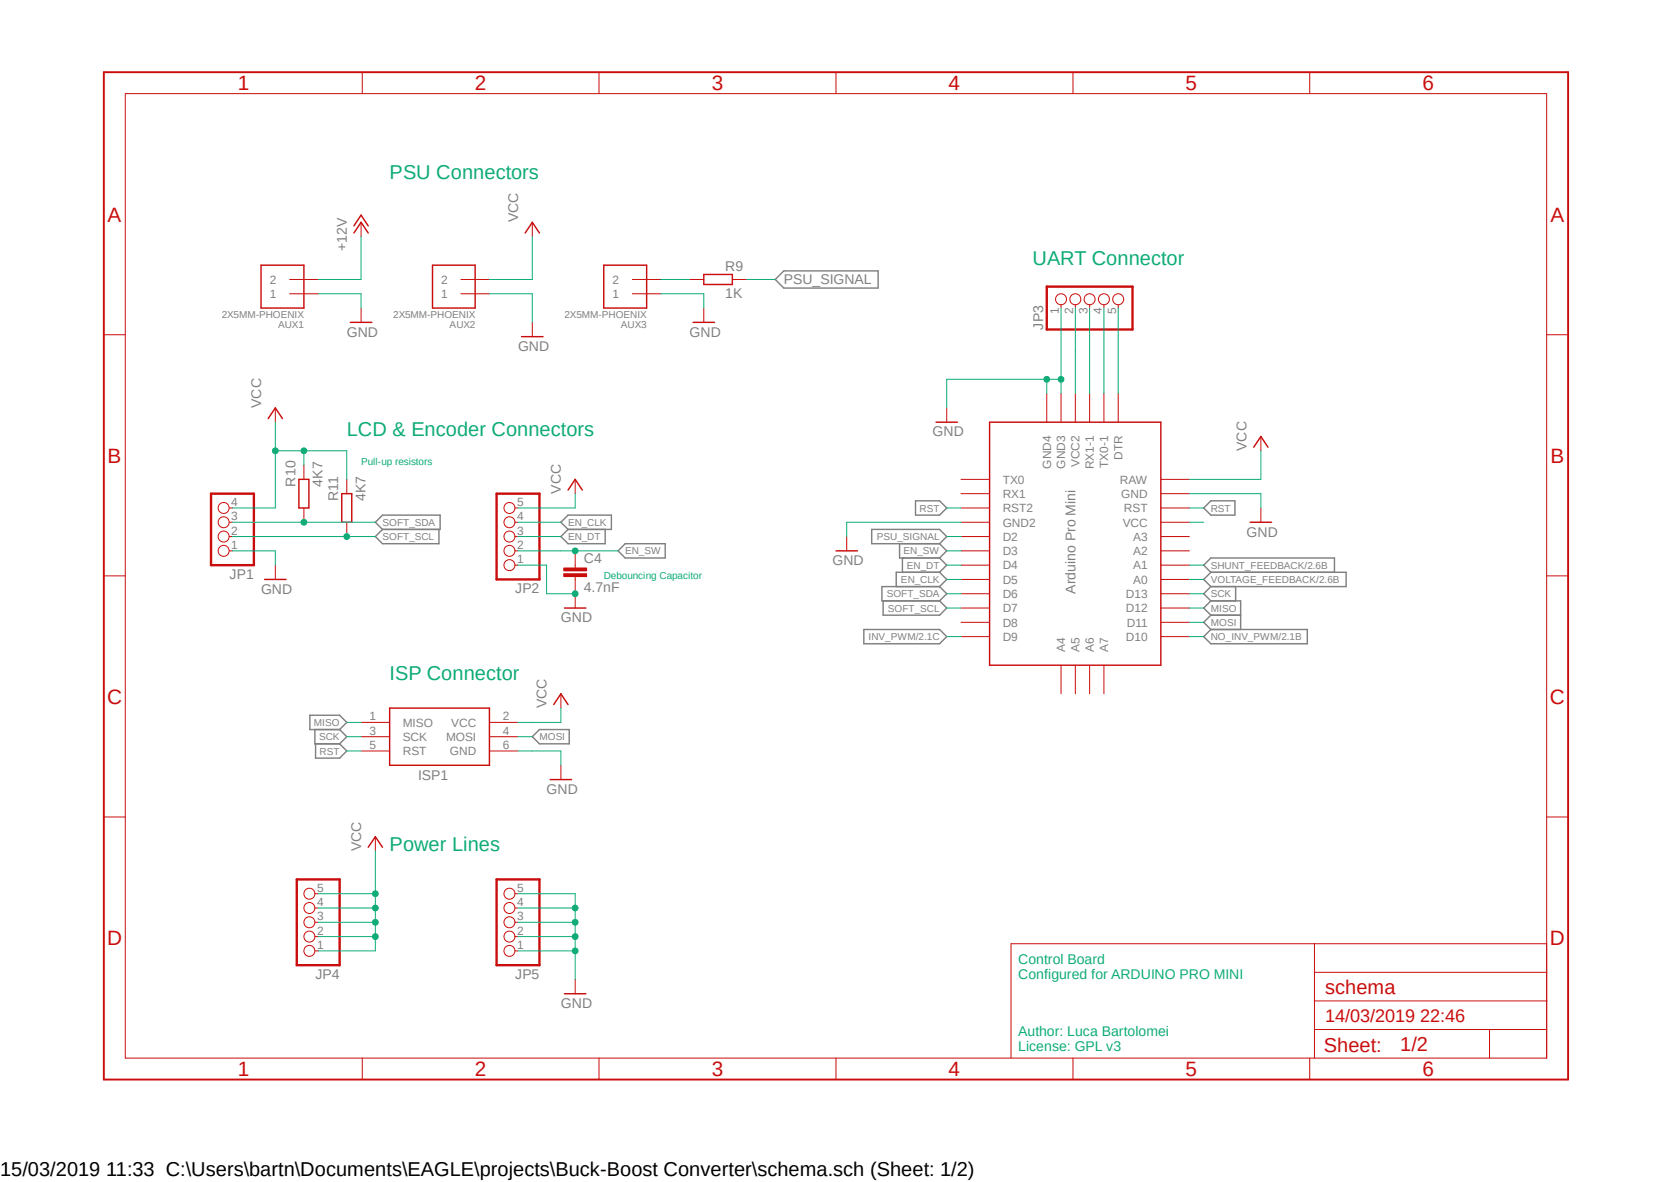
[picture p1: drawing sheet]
<svg xmlns="http://www.w3.org/2000/svg" width="297mm" height="210mm" viewBox="0 0 297 210" stroke-linecap="round" stroke-linejoin="round" font-family="sans-serif">
<path d="M17.9 12.5l261.2 179.9M279.1 12.5l-261.2 179.9" fill="none" stroke="#fff" stroke-width=".18"/>
<g fill="none" stroke="#808080" stroke-width=".25">
<path d="M137.8 49.7l1.5-1.6h16.8v3.1h-16.8zM66.7 92.8l1.3-1.3h10.2v2.6h-10.2zM68 94.1l-1.3 1.2 1.3 1.3h10v-2.5M99.7 92.8l1.3-1.3h7.7v2.6h-7.7zM101 94.1l-1.3 1.2 1.3 1.3h6.6v-2.5M111.1 96.6h7.1v2.5h-7.1l-1.2-1.2zM154.9 94.1h12.1l1.3 1.2-1.3 1.3h-12.1zM159.9 96.6v2.5h7.1M160.4 99.1v2.6M162.7 89h4.3l1.3 1.3-1.3 1.2h-4.3zM167 96.6l1.3 1.3-1.3 1.2M167 99.1l1.3 1.3-1.3 1.3"/>
<path d="M214 90.3l1.2-1.3h4.3v2.5h-4.3zM153.5 111.8h13.5l1.3 1.3-1.3 1.3h-13.5zM157 106.8v2.5h10l1.3-1.3-1.3-1.2M167 104.2l1.3 1.3-1.3 1.3M167 104.2h-10.2v2.6h10.2M167 101.7h-7.7v2.5M167 101.7l1.3 1.3-1.3 1.2M215.2 106.8h5.3v5M215.2 101.7h24.1v2.5h-24.1M215.2 104.2l-1.2 1.3 1.2 1.3M215.2 106.8l-1.2 1.2 1.2 1.3M215.2 109.3h5.3"/>
<path d="M215.2 109.3l-1.2 1.3 1.2 1.2M215.2 111.8h17.2v2.6h-17.2l-1.2-1.3zM215.2 101.7l-1.2-1.3 1.2-1.3h22v2.6M215.2 101.7l-1.2 1.3 1.2 1.2M219.6 104.2v2.6M55.1 127.1h5.3l1.2 1.3-1.2 1.2h-5.3zM56 129.6v2.6h4.4M56.1 132.2v2.5h4.3l1.2-1.3-1.2-1.2M60.4 129.6l1.2 1.3-1.2 1.3M94.6 130.9l1.3-1.3h5.3v2.6h-5.3z"/>
</g>
<g fill="none" stroke="#c90d0c" stroke-width=".25">
<path d="M46.4 47.1h7.6v7.6h-7.6zM62.3 57.3h3.8M62.9 41.4l1.3-1.9 1.2 1.9M62.9 40.1l1.3-1.9 1.2 1.9M76.9 47.1h7.6v7.6h-7.6zM92.7 59.8h3.8M107.3 47.1h7.6v7.6h-7.6zM123.2 57.3h3.8M125.1 48.8h5.1v1.7h-5.1zM47.7 74.4l1.2-1.9 1.3 1.9M166.4 75h3.8M175.9 75h30.4v43.2h-30.4z"/>
<path d="M222.8 79.5l1.3-1.9 1.3 1.9M101 87.1l1.2-1.9 1.3 1.9M148.6 97.9h3.8M222.2 92.8h3.8M47 103h3.8M100.3 108h3.8M69.3 125.8h17.7v10.2h-17.7zM97.8 138.5h3.8M98.4 125.2l1.3-1.9 1.3 1.9"/>
</g>
<g fill="none" stroke="#c90d0c" stroke-width=".18">
<path d="M22.3 16.6h252.6v171.4h-252.6zM64.4 12.8v3.8M106.5 12.8v3.8M148.6 12.8v3.8M190.7 12.8v3.8M232.8 12.8v3.8M64.2 39.5v2.5M18.5 59.5h3.8M51.5 52.2h5.1M51.5 49.7h5.1M64.2 54.7v2.6M81.9 52.2h5.1"/>
<path d="M81.9 49.7h5.1M94.6 57.3v2.5M112.4 52.2h5.1M112.4 49.7h5.1M122.6 49.7h2.5M125.1 54.7v2.6M130.2 49.7h2.5M188.6 54.1v.6M191.1 54.1v.6M193.7 54.1v.6M196.2 54.1v.6M198.8 54.1v.6"/>
<path d="M274.9 59.5h3.8M48.9 72.5v2.5M168.3 72.5v2.5M186.1 69.9v5.1M188.6 69.9v5.1M191.1 69.9v5.1M193.7 69.9v5.1M196.2 69.9v5.1M198.8 69.9v5.1M224.1 77.6v2.5M40.8 90.3h.5M40.8 92.8h.5"/>
<path d="M40.8 95.3h.5M40.8 97.9h.5M91.5 90.3h.6M91.5 92.8h.6M91.5 95.3h.6M91.5 97.9h.6M102.2 85.2v2.5M150.5 95.3v2.6M170.8 85.2h5.1M170.8 87.7h5.1M170.8 90.3h5.1M170.8 92.8h5.1"/>
<path d="M170.8 95.3h5.1M170.8 97.9h5.1M206.3 85.2h5.1M206.3 87.7h5.1M206.3 90.3h5.1M206.3 92.8h5.1M206.3 95.3h5.1M206.3 97.9h5.1M224.1 90.3v2.5M18.5 102.3h3.8M48.9 100.4v2.6M91.5 100.4h.6"/>
<path d="M102.2 100.4v.5M102.2 102.4v.6M102.2 105.5v2.5M170.8 100.4h5.1M170.8 103h5.1M170.8 105.5h5.1M170.8 108h5.1M170.8 110.6h5.1M170.8 113.1h5.1M188.6 118.2v5.1M191.1 118.2v5.1M193.7 118.2v5.1"/>
<path d="M196.2 118.2v5.1M206.3 100.4h5.1M206.3 103h5.1M206.3 105.5h5.1M206.3 108h5.1M206.3 110.6h5.1M206.3 113.1h5.1M274.9 102.3h3.8M64.2 128.4h5.1M64.2 130.9h5.1M64.2 133.4h5.1M87 128.4h5.1"/>
<path d="M87 130.9h5.1M87 133.4h5.1M99.7 123.3v2.5M99.7 136v2.5M18.5 145.2h3.8M274.9 145.2h3.8M233.6 167.7v20.3M233.6 177.8h41.3M233.6 172.8h41.3M274.9 167.7h-95.2v20.3M64.4 188v3.8M106.5 188v3.8"/>
<path d="M148.6 188v3.8M190.7 188v3.8M232.8 188v3.8M233.6 182.9h41.3M264.8 182.9v5.1"/>
<circle cx="188.6" cy="53.2" r=".98"/>
<circle cx="191.1" cy="53.2" r=".98"/>
<circle cx="193.7" cy="53.2" r=".98"/>
<circle cx="196.2" cy="53.2" r=".98"/>
<circle cx="198.8" cy="53.2" r=".98"/>
<circle cx="39.7" cy="90.3" r=".98"/>
<circle cx="39.7" cy="95.3" r=".98"/>
<circle cx="39.7" cy="97.9" r=".98"/>
<circle cx="39.7" cy="92.8" r=".98"/>
<circle cx="90.5" cy="92.8" r=".98"/>
<circle cx="90.5" cy="95.3" r=".98"/>
<circle cx="90.5" cy="90.3" r=".98"/>
<circle cx="90.5" cy="97.9" r=".98"/>
<circle cx="90.5" cy="100.4" r=".98"/>
</g>
<path d="M186.1 50.9h15.2v7.6h-15.2zM37.5 87.7h7.6v12.7h-7.6zM88.3 87.7h7.6v15.3h-7.6z" fill="none" stroke="#c90d0c" stroke-width=".42"/>
<path d="M18.5 12.8h260.2v179h-260.2z" fill="none" stroke="#c90d0c" stroke-width=".34"/>
<path d="M100.2 101.9h4.1v.5h-4.1z" fill-rule="evenodd" fill="#c90d0c"/>
<path d="M100.2 101.9h4.1v.5h-4.1z" fill="none" stroke="#c90d0c" stroke-width=".18"/>
<path d="M100.2 100.9h4.1v.5h-4.1z" fill-rule="evenodd" fill="#c90d0c"/>
<g fill="none" stroke="#c90d0c" stroke-width=".18">
<path d="M94.6 39.5v2.5M54 82.6v2.6M54 90.3v2.5M61.6 85.2v2.5M61.6 92.8v2.5M102.2 97.9v2.5M100.2 100.9h4.1v.5h-4.1zM102.2 103v2.5M56 158.8h.6M66.7 148.7v2.5M91.5 158.8h.6M56 169h.6"/>
<path d="M56 166.4h.6M56 163.9h.6M56 161.3h.6M91.5 169h.6M91.5 166.4h.6M91.5 163.9h.6M91.5 161.3h.6M102.2 174v2.6"/>
<circle cx="55" cy="158.8" r=".98"/>
<circle cx="90.5" cy="158.8" r=".98"/>
<circle cx="55" cy="169" r=".98"/>
<circle cx="55" cy="163.9" r=".98"/>
<circle cx="55" cy="166.4" r=".98"/>
<circle cx="55" cy="161.3" r=".98"/>
<circle cx="90.5" cy="166.4" r=".98"/>
<circle cx="90.5" cy="161.3" r=".98"/>
<circle cx="90.5" cy="169" r=".98"/>
<circle cx="90.5" cy="163.9" r=".98"/>
</g>
<path d="M93.3 41.4l1.3-1.9 1.3 1.9M53.1 85.2h1.8v5.1h-1.8zM60.7 87.7h1.8v5.1h-1.8zM65.4 150.5l1.3-1.8 1.3 1.8M100.3 176.6h3.8" fill="none" stroke="#c90d0c" stroke-width=".25"/>
<path d="M52.7 156.3h7.7v15.2h-7.7zM88.3 156.3h7.6v15.2h-7.6z" fill="none" stroke="#c90d0c" stroke-width=".42"/>
<path d="M56.6 52.2h7.6v2.5M87 52.2h7.6v5.1M117.5 52.2h7.6v2.5M186.1 67.4v2.5M188.6 69.9v-2.5h-20.3v5.1" fill="none" stroke="#0dab76" stroke-width=".18"/>
<circle cx="186.1" cy="67.4" r=".51" fill="#0dab76"/>
<g fill="none" stroke="#0dab76" stroke-width=".18">
<path d="M188.6 54.7v12.7"/>
<circle cx="186.1" cy="67.4" r=".51"/>
</g>
<circle cx="188.6" cy="67.4" r=".51" fill="#0dab76"/>
<g fill="none" stroke="#0dab76" stroke-width=".18">
<path d="M41.3 97.9h7.6v2.5M170.8 92.8h-20.3v2.5M211.4 87.7h12.7v2.6M92.1 100.4h5.1v5.1h5M92.1 133.4h7.6v2.6"/>
<circle cx="188.6" cy="67.4" r=".51"/>
</g>
<circle cx="102.2" cy="105.5" r=".51" fill="#0dab76"/>
<g fill="none" stroke="#0dab76" stroke-width=".18">
<path d="M92.1 158.8h10.1v15.2M92.1 161.3h10.1"/>
<circle cx="102.2" cy="105.5" r=".51"/>
</g>
<circle cx="102.2" cy="161.3" r=".51" fill="#0dab76"/>
<g fill="none" stroke="#0dab76" stroke-width=".18">
<path d="M92.1 163.9h10.1"/>
<circle cx="102.2" cy="161.3" r=".51"/>
</g>
<circle cx="102.2" cy="163.9" r=".51" fill="#0dab76"/>
<g fill="none" stroke="#0dab76" stroke-width=".18">
<path d="M92.1 166.4h10.1"/>
<circle cx="102.2" cy="163.9" r=".51"/>
</g>
<circle cx="102.2" cy="166.4" r=".51" fill="#0dab76"/>
<g fill="none" stroke="#0dab76" stroke-width=".18">
<path d="M92.1 169h10.1"/>
<circle cx="102.2" cy="166.4" r=".51"/>
</g>
<circle cx="102.2" cy="169" r=".51" fill="#0dab76"/>
<g fill="none" stroke="#0dab76" stroke-width=".18">
<path d="M64.2 42v7.7h-7.6M132.7 49.7h5.1M41.3 92.8h25.4M168.3 95.3h2.5"/>
<circle cx="102.2" cy="169" r=".51"/>
</g>
<circle cx="54" cy="92.8" r=".51" fill="#0dab76"/>
<g fill="none" stroke="#0dab76" stroke-width=".18">
<path d="M193.7 54.7v15.2M196.2 54.7v15.2M198.8 54.7v15.2M48.9 75v15.3h-7.6M48.9 80.1h5.1v2.5M102.2 87.7v2.6h-10.1M168.3 90.3h2.5M211.4 90.3h2.6M168.3 105.5h2.5M211.4 105.5h2.6M211.4 108h2.6M211.4 110.6h2.6"/>
<path d="M61.6 133.4h2.6M61.6 130.9h2.6M61.6 128.4h2.6M92.1 130.9h2.5M99.7 125.8v2.6h-7.6"/>
<circle cx="54" cy="92.8" r=".51"/>
</g>
<circle cx="48.9" cy="80.1" r=".51" fill="#0dab76"/>
<g fill="none" stroke="#0dab76" stroke-width=".18">
<path d="M54 80.1h7.6v5.1"/>
<circle cx="48.9" cy="80.1" r=".51"/>
</g>
<circle cx="54" cy="80.1" r=".51" fill="#0dab76"/>
<g fill="none" stroke="#0dab76" stroke-width=".18">
<path d="M66.7 151.2v7.6h-10.1M66.7 166.4v2.6h-10.1"/>
<circle cx="54" cy="80.1" r=".51"/>
</g>
<circle cx="66.7" cy="158.8" r=".51" fill="#0dab76"/>
<g fill="none" stroke="#0dab76" stroke-width=".18">
<path d="M66.7 158.8v7.6h-10.1"/>
<circle cx="66.7" cy="158.8" r=".51"/>
</g>
<circle cx="66.7" cy="166.4" r=".51" fill="#0dab76"/>
<g fill="none" stroke="#0dab76" stroke-width=".18">
<path d="M56.6 163.9h10.1"/>
<circle cx="66.7" cy="166.4" r=".51"/>
</g>
<circle cx="66.7" cy="163.9" r=".51" fill="#0dab76"/>
<g fill="none" stroke="#0dab76" stroke-width=".18">
<path d="M56.6 161.3h10.1"/>
<circle cx="66.7" cy="163.9" r=".51"/>
</g>
<circle cx="66.7" cy="161.3" r=".51" fill="#0dab76"/>
<g fill="none" stroke="#0dab76" stroke-width=".18">
<path d="M92.1 97.9h17.8M168.3 97.9h2.5M224.1 80.1v5.1h-12.7"/>
<circle cx="66.7" cy="161.3" r=".51"/>
</g>
<circle cx="102.2" cy="97.9" r=".51" fill="#0dab76"/>
<g fill="none" stroke="#0dab76" stroke-width=".18">
<path d="M117.5 49.7h5.1M41.3 95.3h25.4M92.1 95.3h7.6M92.1 92.8h7.6M168.3 100.4h2.5M168.3 103h2.5"/>
<circle cx="102.2" cy="97.9" r=".51"/>
</g>
<circle cx="61.6" cy="95.3" r=".51" fill="#0dab76"/>
<g fill="none" stroke="#0dab76" stroke-width=".18">
<path d="M94.6 42v7.7h-7.6M191.1 54.7v15.2M211.4 92.8h2.6M168.3 108h2.5M168.3 113.1h2.5M211.4 113.1h2.6M211.4 103h2.6M211.4 100.4h2.6"/>
<circle cx="61.6" cy="95.3" r=".51"/>
</g>
<g font-size="3.7" fill="#c90d0c">
<text x="42.3" y="16">1</text>
<text x="84.4" y="16">2</text>
<text x="126.5" y="16">3</text>
<text x="168.6" y="16">4</text>
<text x="210.7" y="16">5</text>
<text x="252.9" y="16">6</text>
<text x="19.1" y="39.4">A</text>
<text x="275.6" y="39.4">A</text>
<text x="19.1" y="82.2">B</text>
<text x="275.6" y="82.2">B</text>
<text x="19" y="125.1">C</text>
<text x="275.5" y="125.1">C</text>
<text x="19" y="167.9">D</text>
<text x="275.5" y="167.9">D</text>
<text x="42.3" y="191.2">1</text>
<text x="84.4" y="191.2">2</text>
<text x="126.5" y="191.2">3</text>
<text x="168.6" y="191.2">4</text>
<text x="210.7" y="191.2">5</text>
<text x="252.9" y="191.2">6</text>
</g>
<g font-size="3.6" fill="#0dab76">
<text x="69.3" y="31.9">PSU Connectors</text>
<text x="183.5" y="47.1">UART Connector</text>
<text x="61.6" y="77.6">LCD &amp; Encoder Connectors</text>
<text x="69.3" y="120.7">ISP Connector</text>
<text x="69.3" y="151.2">Power Lines</text>
</g>
<g font-size="3.6" fill="#c90d0c">
<text x="235.5" y="176.6">schema</text>
<text x="235.3" y="186.9">Sheet:</text>
<text x="248.9" y="186.7">1/2</text>
</g>
<text font-size="3.6" x="0" y="208.9">15/03/2019 11:33 C:\Users\bartn\Documents\EAGLE\projects\Buck-Boost Converter\schema.sch (Sheet: 1/2)</text>
<text font-size="3.2" fill="#c90d0c" x="235.5" y="181.7">14/03/2019 22:46</text>
<g font-size="2.5" fill="#808080">
<text x="92.1" y="39.5" transform="rotate(-90 92.1 39.5)">VCC</text>
<text x="61.6" y="44.6" transform="rotate(-90 61.6 44.6)">+12V</text>
<text x="128.9" y="53">1K</text>
<text x="128.9" y="48.1">R9</text>
<text x="139.3" y="50.5">PSU_SIGNAL</text>
<text x="61.6" y="59.8">GND</text>
<text x="122.6" y="59.8">GND</text>
<text x="185.4" y="58.5" transform="rotate(-90 185.4 58.5)">JP3</text>
<text x="92.1" y="62.4">GND</text>
<text x="46.4" y="72.5" transform="rotate(-90 46.4 72.5)">VCC</text>
<text x="165.7" y="77.6">GND</text>
<text x="221.6" y="80.1" transform="rotate(-90 221.6 80.1)">VCC</text>
<text x="52.5" y="86.4" transform="rotate(-90 52.5 86.4)">R10</text>
<text x="57.3" y="86.4" transform="rotate(-90 57.3 86.4)">4K7</text>
<text x="60.1" y="89" transform="rotate(-90 60.1 89)">R11</text>
<text x="64.9" y="89" transform="rotate(-90 64.9 89)">4K7</text>
<text x="99.7" y="87.7" transform="rotate(-90 99.7 87.7)">VCC</text>
<text x="221.6" y="95.3">GND</text>
<text x="103.8" y="100">C4</text>
<text x="148" y="100.4">GND</text>
<text x="40.8" y="102.8">JP1</text>
<text x="46.4" y="105.5">GND</text>
<text x="91.6" y="105.4">JP2</text>
<text x="103.8" y="105.1">4.7nF</text>
<text x="191.1" y="105.5" transform="rotate(-90 191.1 105.5)">Arduino Pro Mini</text>
<text x="99.7" y="110.6">GND</text>
<text x="97.2" y="125.8" transform="rotate(-90 97.2 125.8)">VCC</text>
<text x="74.3" y="138.5">ISP1</text>
<text x="97.2" y="141.1">GND</text>
<text x="64.2" y="151.2" transform="rotate(-90 64.2 151.2)">VCC</text>
<text x="56.1" y="173.9">JP4</text>
<text x="91.6" y="173.9">JP5</text>
<text x="99.7" y="179.1">GND</text>
</g>
<g font-size="2.5" fill="#0dab76">
<text x="181" y="171.4">Control Board</text>
<text x="181" y="174">Configured for ARDUINO PRO MINI</text>
<text x="181" y="184.1">Author: Luca Bartolomei</text>
<text x="181" y="186.7">License: GPL v3</text>
</g>
<g font-size="2.1" fill="#808080">
<text x="48" y="53">1</text>
<text x="48" y="50.4">2</text>
<text x="78.4" y="53">1</text>
<text x="78.4" y="50.4">2</text>
<text x="108.9" y="53">1</text>
<text x="108.9" y="50.4">2</text>
<text x="188.2" y="55.7" transform="rotate(-90 188.2 55.7)">1</text>
<text x="190.8" y="55.7" transform="rotate(-90 190.8 55.7)">2</text>
<text x="193.3" y="55.7" transform="rotate(-90 193.3 55.7)">3</text>
<text x="195.8" y="55.7" transform="rotate(-90 195.8 55.7)">4</text>
<text x="198.4" y="55.7" transform="rotate(-90 198.4 55.7)">5</text>
<text x="186.8" y="83.3" transform="rotate(-90 186.8 83.3)">GND4</text>
<text x="189.4" y="83.3" transform="rotate(-90 189.4 83.3)">GND3</text>
<text x="191.9" y="83" transform="rotate(-90 191.9 83)">VCC2</text>
<text x="194.4" y="83.4" transform="rotate(-90 194.4 83.4)">RX1-1</text>
<text x="197" y="83.2" transform="rotate(-90 197 83.2)">TX0-1</text>
<text x="199.5" y="81.7" transform="rotate(-90 199.5 81.7)">DTR</text>
<text x="41.1" y="89.9">4</text>
<text x="91.9" y="89.9">5</text>
<text x="178.2" y="85.9">TX0</text>
<text x="178.2" y="88.5">RX1</text>
<text x="199.1" y="85.9">RAW</text>
<text x="199.3" y="88.5">GND</text>
<text x="41.1" y="95">2</text>
<text x="41.1" y="92.5">3</text>
<text x="91.9" y="95">3</text>
<text x="91.9" y="92.5">4</text>
<text x="178.2" y="91">RST2</text>
<text x="178.2" y="93.6">GND2</text>
<text x="199.6" y="93.6">VCC</text>
<text x="199.8" y="91">RST</text>
<text x="41.1" y="97.5">1</text>
<text x="91.9" y="100.1">1</text>
<text x="91.9" y="97.5">2</text>
<text x="178.2" y="96.1">D2</text>
<text x="178.2" y="98.6">D3</text>
<text x="178.2" y="101.2">D4</text>
<text x="201.4" y="96.1">A3</text>
<text x="201.4" y="98.6">A2</text>
<text x="201.4" y="101.2">A1</text>
<text x="178.2" y="103.7">D5</text>
<text x="178.2" y="106.3">D6</text>
<text x="200.1" y="106.3">D13</text>
<text x="201.4" y="103.7">A0</text>
<text x="178.2" y="108.8">D7</text>
<text x="178.2" y="111.3">D8</text>
<text x="178.2" y="113.9">D9</text>
<text x="200.1" y="108.8">D12</text>
<text x="200.1" y="113.9">D10</text>
<text x="200.3" y="111.3">D11</text>
<text x="189.4" y="115.9" transform="rotate(-90 189.4 115.9)">A4</text>
<text x="191.9" y="115.9" transform="rotate(-90 191.9 115.9)">A5</text>
<text x="194.4" y="115.9" transform="rotate(-90 194.4 115.9)">A6</text>
<text x="197" y="115.9" transform="rotate(-90 197 115.9)">A7</text>
<text x="65.7" y="128">1</text>
<text x="65.7" y="130.5">3</text>
<text x="71.6" y="129.1">MISO</text>
<text x="71.6" y="131.7">SCK</text>
<text x="79.3" y="131.7">MOSI</text>
<text x="80.2" y="129.1">VCC</text>
<text x="89.4" y="130.5">4</text>
<text x="89.4" y="128">2</text>
<text x="65.7" y="133.1">5</text>
<text x="71.6" y="134.2">RST</text>
<text x="80" y="134.2">GND</text>
<text x="89.4" y="133.1">6</text>
<text x="56.3" y="161">4</text>
<text x="56.3" y="158.5">5</text>
<text x="91.9" y="161">4</text>
<text x="91.9" y="158.5">5</text>
<text x="56.3" y="166.1">2</text>
<text x="56.3" y="163.5">3</text>
<text x="91.9" y="166.1">2</text>
<text x="91.9" y="163.5">3</text>
<text x="56.3" y="168.6">1</text>
<text x="91.9" y="168.6">1</text>
</g>
<g font-size="1.8" fill="#808080">
<text x="39.4" y="56.5">2X5MM-PHOENIX</text>
<text x="49.4" y="58.3">AUX1</text>
<text x="69.9" y="56.5">2X5MM-PHOENIX</text>
<text x="79.9" y="58.3">AUX2</text>
<text x="100.3" y="56.5">2X5MM-PHOENIX</text>
<text x="110.4" y="58.3">AUX3</text>
<text x="68" y="93.4">SOFT_SDA</text>
<text x="68" y="96">SOFT_SCL</text>
<text x="101" y="96">EN_DT</text>
<text x="101" y="93.4">EN_CLK</text>
<text x="155.9" y="96">PSU_SIGNAL</text>
<text x="163.4" y="90.9">RST</text>
<text x="215.2" y="90.9">RST</text>
<text x="111.1" y="98.5">EN_SW</text>
<text x="160.6" y="98.5">EN_SW</text>
<text x="161.2" y="101">EN_DT</text>
<text x="215.2" y="101">SHUNT_FEEDBACK/2.6B</text>
<text x="157.6" y="106.1">SOFT_SDA</text>
<text x="160.1" y="103.6">EN_CLK</text>
<text x="215.2" y="106.1">SCK</text>
<text x="215.2" y="103.6">VOLTAGE_FEEDBACK/2.6B</text>
<text x="154.4" y="113.7">INV_PWM/2.1C</text>
<text x="157.8" y="108.7">SOFT_SCL</text>
<text x="215.2" y="108.7">MISO</text>
<text x="215.2" y="111.2">MOSI</text>
<text x="215.2" y="113.7">NO_INV_PWM/2.1B</text>
<text x="55.8" y="129">MISO</text>
<text x="56.7" y="131.5">SCK</text>
<text x="95.9" y="131.5">MOSI</text>
<text x="56.8" y="134.1">RST</text>
</g>
<g font-size="1.8" fill="#0dab76">
<text x="64.2" y="82.6">Pull-up resistors</text>
<text x="107.3" y="103">Debouncing Capacitor</text>
</g>
</svg>
